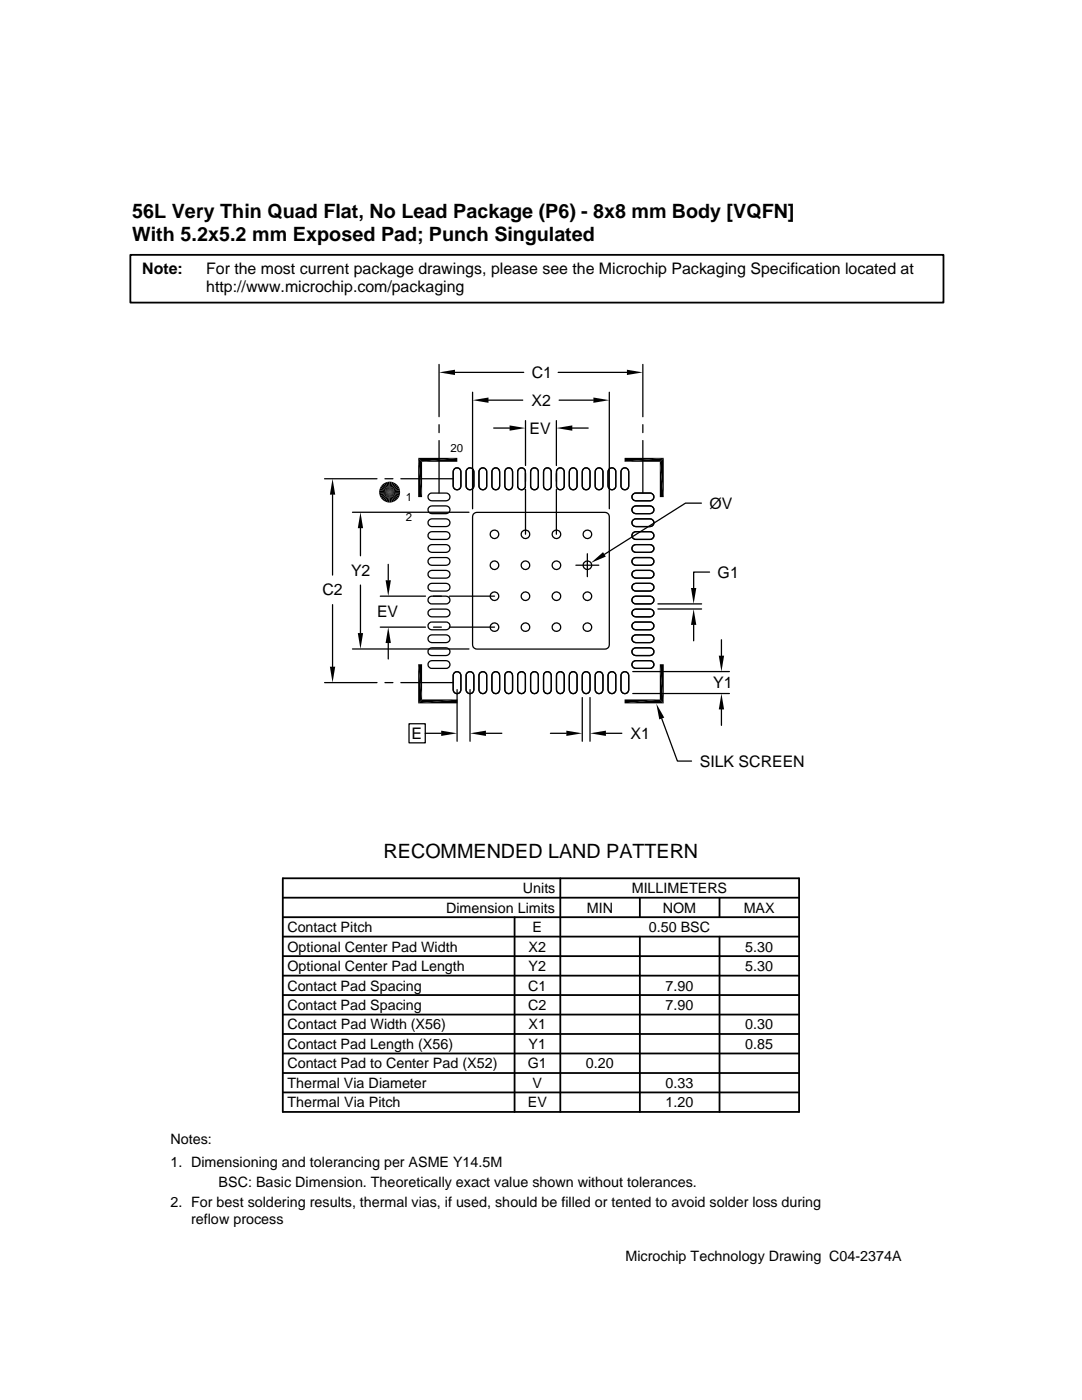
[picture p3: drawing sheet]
<svg xmlns="http://www.w3.org/2000/svg" width="216mm" height="279mm" viewBox="0 0 216 279" stroke-linecap="round" stroke-linejoin="round" font-family="sans-serif">
<g fill="none" stroke="#000" stroke-width=".25">
<path d="M87.6 72.7v10.5M90.8 74.3h13.7M94.3 78.3v23.2M97.5 79.9h6.8M111.4 74.3h13.7M111.6 79.9h6.8M121.6 78.3v23.2M128.3 72.7v10.5M64.8 95.5h10.4M66.4 98.7v16.1M76.8 95.5h1.6M80 95.5h10.4"/>
<path d="M85.7 98.6l.5-.2h2.8a.77 .77 0 0 1 .8 .8 .77 .77 0 0 1-.8 .7h-2.8a.77 .77 0 0 1-.8-.5 .77 .77 0 0 1 .3-.8zM87.6 84.8v1.5M87.6 87.9v10.5M90.7 93.5l.3-.1a.77 .77 0 0 1 1 .7v2.9a.77 .77 0 0 1-.8 .7 .77 .77 0 0 1-.8-.7v-2.9zM93.3 93.5l.2-.1a.77 .77 0 0 1 1.1 .7v2.9a.77 .77 0 0 1-.8 .7 .77 .77 0 0 1-.8-.7v-3.1zM95.9 93.5l.2-.1a.76 .76 0 0 1 1 .7v2.9a.77 .77 0 0 1-.8 .7 .77 .77 0 0 1-.7-.7v-2.9zM98.5 93.5l.2-.1a.77 .77 0 0 1 1 .7v2.9a.77 .77 0 0 1-.8 .7 .77 .77 0 0 1-.8-.7v-2.9zM98.5 85.4h3.2M101 93.5l.3-.1a.77 .77 0 0 1 1 .7v2.9a.77 .77 0 0 1-.8 .7 .77 .77 0 0 1-.8-.7v-2.9zM103.6 93.5l.2-.1a.76 .76 0 0 1 1 .7v2.9a.77 .77 0 0 1-.7 .7 .77 .77 0 0 1-.8-.7v-2.9zM104.9 83.9v9M104.9 94.5v1.6"/>
<path d="M104.9 97.7v8.9M106.2 93.5l.2-.1a.77 .77 0 0 1 1 .7v2.9a.77 .77 0 0 1-.8 .7 .77 .77 0 0 1-.7-.7v-2.9zM108.8 93.5l.2-.1a.77 .77 0 0 1 1 .7v2.9a.77 .77 0 0 1-.8 .7 .77 .77 0 0 1-.7-.7v-2.9zM111 83.9v9M111 94.5v1.6M111 97.7v8.9M111.4 93.5l.2-.1a.77 .77 0 0 1 1 .7v2.9a.77 .77 0 0 1-.8 .7 .77 .77 0 0 1-.8-.7l.1-3.1zM113.9 93.5l.2-.1a.77 .77 0 0 1 1 .7v2.9a.77 .77 0 0 1-.7 .7 .77 .77 0 0 1-.8-.7v-2.9zM114.2 85.4h3.2M116.5 93.5l.2-.1a.77 .77 0 0 1 1 .7v2.9a.77 .77 0 0 1-.7 .7 .77 .77 0 0 1-.8-.7v-2.9zM119.1 93.5l.2-.1a.77 .77 0 0 1 1 .7v2.9a.77 .77 0 0 1-.8 .7 .77 .77 0 0 1-.7-.7v-3.1zM121.6 93.5l.3-.1a.76 .76 0 0 1 1 .7v2.9a.77 .77 0 0 1-.8 .7 .77 .77 0 0 1-.8-.7v-2.9z"/>
<path d="M124.2 93.5l.2-.1a.77 .77 0 0 1 1.1 .7v2.9a.77 .77 0 0 1-.8 .7 .77 .77 0 0 1-.8-.7v-2.9zM126.2 98.7l.4-.3h3.1a.77 .77 0 0 1 .8 .8 .77 .77 0 0 1-.8 .7h-3.1a.77 .77 0 0 1-.4-1.2zM128.3 84.8v1.5M128.3 87.9v10.5M70.3 102.2h23.3M71.9 105.4v5.5M71.9 116.8v9.5M75.9 119h9M77.5 112.6v3.2M85.6 101.3l.6-.3h2.8a.77 .77 0 0 1 .8 .7 .77 .77 0 0 1-.8 .8h-2.8l-.5-.1a.73 .73 0 0 1-.1-1.1zM85.6 106.4l.6-.3h2.8a.77 .77 0 0 1 .8 .8 .77 .77 0 0 1-.8 .8h-2.8l-.5-.2a.73 .73 0 0 1-.1-1.1zM85.6 114.2l.6-.4h2.8a.77 .77 0 0 1 .8 .8 .77 .77 0 0 1-.8 .8h-2.8l-.5-.2a.73 .73 0 0 1-.1-1z"/>
<path d="M85.6 119.3l.6-.3h2.8a.77 .77 0 0 1 .8 .8 .77 .77 0 0 1-.8 .7h-2.8l-.5-.1a.73 .73 0 0 1-.1-1.1zM85.7 103.7l.5-.2h2.8a.77 .77 0 0 1 .8 .8 .77 .77 0 0 1-.8 .8h-2.8a.77 .77 0 0 1-.8-.5 .77 .77 0 0 1 .3-.9zM85.7 108.8l.5-.1h2.8a.77 .77 0 0 1 .8 .8 .77 .77 0 0 1-.8 .7h-2.8a.77 .77 0 0 1-.8-.5 .77 .77 0 0 1 .3-.9zM85.7 111.4l.5-.1h2.8a.77 .77 0 0 1 .8 .7 .77 .77 0 0 1-.8 .8h-2.8a.77 .77 0 0 1-.8-.5 .77 .77 0 0 1 .3-.9zM85.7 116.6l.5-.2h2.8a.77 .77 0 0 1 .8 .8 .77 .77 0 0 1-.8 .8h-2.8a.77 .77 0 0 1-.8-.6 .77 .77 0 0 1 .3-.8zM86.5 119h1.6M89.7 119h9M94.4 102.6l.8-.3h25.5a.88 .88 0 0 1 .9 .8v25.6a.84 .84 0 0 1-.9 .8h-25.5a.88 .88 0 0 1-.9-.8v-25.6zM114.9 112.8h4.6M117.2 110.5v4.6M126.2 119.3l.7-.3h2.8a.77 .77 0 0 1 .8 .8 .77 .77 0 0 1-.8 .7h-2.8l-.5-.1a.76 .76 0 0 1-.2-1.1zM126.2 116.7l.7-.3h2.8a.77 .77 0 0 1 .8 .8 .77 .77 0 0 1-.8 .8l-3.1-.1a.77 .77 0 0 1-.4-1.2z"/>
<path d="M126.2 114.2l.7-.4h2.8a.77 .77 0 0 1 .8 .8 .77 .77 0 0 1-.8 .8l-3.1-.1a.77 .77 0 0 1-.4-1.1zM126.2 111.6l.4-.3h3.1a.77 .77 0 0 1 .8 .7 .77 .77 0 0 1-.8 .8h-3.1a.77 .77 0 0 1-.4-1.2zM126.2 109l.7-.3h2.8a.77 .77 0 0 1 .8 .8 .77 .77 0 0 1-.8 .7h-3.1a.77 .77 0 0 1-.4-1.2zM126.2 106.4l.7-.3h2.8a.77 .77 0 0 1 .8 .8 .77 .77 0 0 1-.8 .8h-2.8l-.5-.2a.76 .76 0 0 1-.2-1.1zM126.2 103.9l.7-.4h2.8a.77 .77 0 0 1 .8 .8 .77 .77 0 0 1-.8 .8h-3.1a.77 .77 0 0 1-.4-1.2zM126.2 101.3l.7-.3h2.8a.77 .77 0 0 1 .8 .7 .77 .77 0 0 1-.8 .8h-3.1a.77 .77 0 0 1-.4-1.2zM140 100.4h-3.2l-16.2 10.2M141.6 114.2h-3.2v3.1M64.8 136.2h10.4M66.4 120.7v12.4M70.3 129.5h23.3M75.9 125.2h9"/>
<path d="M76.8 136.2h1.6M77.5 128.3v3.2M80 136.2h10.4M85.6 121.9l.6-.3h2.8a.77 .77 0 0 1 .8 .7 .77 .77 0 0 1-.8 .8h-2.8l-.5-.1a.73 .73 0 0 1-.1-1.1zM85.6 127l.6-.3h2.8a.77 .77 0 0 1 .8 .8 .77 .77 0 0 1-.8 .7h-2.8l-.5-.1a.73 .73 0 0 1-.1-1.1zM85.6 132.2l.6-.4h2.8a.77 .77 0 0 1 .8 .8 .77 .77 0 0 1-.8 .8h-2.8l-.5-.2a.73 .73 0 0 1-.1-1zM85.7 124.3l.5-.2h2.8a.77 .77 0 0 1 .8 .8 .77 .77 0 0 1-.8 .8h-2.8a.77 .77 0 0 1-.8-.5 .77 .77 0 0 1 .3-.9zM85.7 129.4l.5-.1h2.8a.77 .77 0 0 1 .8 .8 .77 .77 0 0 1-.8 .7h-2.8a.77 .77 0 0 1-.8-.5 .77 .77 0 0 1 .3-.9zM86.5 125.2h1.6M89.7 125.2h9M90.6 134.4a.77 .77 0 0 1 .8-.3 .77 .77 0 0 1 .6 .7v2.8a.77 .77 0 0 1-.8 .8 .77 .77 0 0 1-.8-.8v-2.8zM91.2 137.6v10.3"/>
<path d="M93.2 134.4a.78 .78 0 0 1 .8-.3 .78 .78 0 0 1 .6 .7v2.8a.77 .77 0 0 1-.8 .8 .77 .77 0 0 1-.8-.8v-2.8zM93.8 137.6v10.3M95.7 134.4a.77 .77 0 0 1 .9-.3 .77 .77 0 0 1 .5 .7v2.8a.77 .77 0 0 1-.8 .8 .77 .77 0 0 1-.7-.8v-2.8zM98.3 134.4a.77 .77 0 0 1 .9-.3 .77 .77 0 0 1 .5 .7v2.8a.77 .77 0 0 1-.8 .8 .77 .77 0 0 1-.8-.8v-2.8zM100.9 134.4a.77 .77 0 0 1 .8-.3 .77 .77 0 0 1 .6 .7v2.8a.77 .77 0 0 1-.8 .8 .77 .77 0 0 1-.8-.8v-2.8zM103.4 134.4a.77 .77 0 0 1 .9-.3 .77 .77 0 0 1 .5 .7v2.8a.77 .77 0 0 1-.7 .8 .77 .77 0 0 1-.8-.8v-2.8zM106 134.4a.77 .77 0 0 1 .9-.3 .77 .77 0 0 1 .5 .7v2.8a.77 .77 0 0 1-.8 .8 .77 .77 0 0 1-.7-.8v-2.8zM108.6 134.4a.77 .77 0 0 1 .9-.3 .77 .77 0 0 1 .5 .7v2.8a.77 .77 0 0 1-.8 .8 .77 .77 0 0 1-.7-.8v-2.8zM111.2 134.4a.78 .78 0 0 1 .8-.3 .78 .78 0 0 1 .6 .7v2.8a.77 .77 0 0 1-.8 .8 .77 .77 0 0 1-.8-.8v-2.8zM113.7 134.4a.77 .77 0 0 1 .9-.3 .77 .77 0 0 1 .5 .7v2.8a.77 .77 0 0 1-.7 .8 .77 .77 0 0 1-.8-.8v-2.8zM116.2 139.2v8.7M116.3 134.4a.77 .77 0 0 1 .9-.3 .77 .77 0 0 1 .5 .7v2.8a.77 .77 0 0 1-.7 .8 .77 .77 0 0 1-.8-.8v-2.8z"/>
<path d="M117.7 139.2v8.7M118.9 134.4a.78 .78 0 0 1 .9-.3 .78 .78 0 0 1 .5 .7v2.8a.77 .77 0 0 1-.8 .8 .77 .77 0 0 1-.7-.8v-2.8zM121.5 134.4a.77 .77 0 0 1 .8-.3 .77 .77 0 0 1 .6 .7v2.8a.77 .77 0 0 1-.8 .8 .77 .77 0 0 1-.8-.8v-2.8zM124.1 134.4a.77 .77 0 0 1 .8-.3 .77 .77 0 0 1 .6 .7v2.8a.77 .77 0 0 1-.8 .8 .77 .77 0 0 1-.8-.8v-2.8zM126.2 132.2l.7-.4h2.8a.77 .77 0 0 1 .8 .8 .77 .77 0 0 1-.8 .8h-2.8l-.5-.2a.76 .76 0 0 1-.2-1zM126.2 129.6l.7-.3h2.8a.77 .77 0 0 1 .8 .8 .77 .77 0 0 1-.8 .7h-3.1a.77 .77 0 0 1-.4-1.2zM126.2 127l.7-.3h2.8a.77 .77 0 0 1 .8 .8 .77 .77 0 0 1-.8 .7h-3.1a.77 .77 0 0 1-.4-1.2zM126.2 124.5l.4-.3 3.1-.1a.77 .77 0 0 1 .8 .8 .77 .77 0 0 1-.8 .8l-3.1-.1a.77 .77 0 0 1-.4-1.1zM126.2 121.9l.7-.3h2.8a.77 .77 0 0 1 .8 .7 .77 .77 0 0 1-.8 .8h-3.1a.77 .77 0 0 1-.4-1.2zM126.3 138.4h19.2M126.3 134h19.2M131.3 121.5h8.7"/>
<path d="M131.3 120.5h8.7M138.4 124.7v3.2M144 127.7v3.2M81.6 144.4h3.3v3.9h-3.3zM84.9 146.3h3.1M97 146.3h3.1M109.8 146.3h3.2M120.9 146.3h3.2M132 143.4l3.2 8.5h2.8M144 141.6v3.2"/>
<circle cx="98.7" cy="119" r=".85"/>
<circle cx="98.7" cy="112.8" r=".85"/>
<circle cx="98.7" cy="106.6" r=".85"/>
<circle cx="104.9" cy="119" r=".85"/>
<circle cx="104.9" cy="112.8" r=".85"/>
<circle cx="104.9" cy="106.6" r=".85"/>
<circle cx="111" cy="119" r=".85"/>
<circle cx="111" cy="112.8" r=".85"/>
<circle cx="111" cy="106.6" r=".85"/>
<circle cx="117.2" cy="119" r=".85"/>
<circle cx="117.2" cy="112.8" r=".85"/>
<circle cx="117.2" cy="106.6" r=".85"/>
<circle cx="98.7" cy="125.2" r=".85"/>
<circle cx="104.9" cy="125.2" r=".85"/>
<circle cx="111" cy="125.2" r=".85"/>
<circle cx="117.2" cy="125.2" r=".85"/>
</g>
<g fill="none" stroke="#000" stroke-width=".36">
<path d="M26 50.9h162.3v9.5h-162.3zM56.4 179.2h103M56.4 175.3h103v46.6h-103zM111.8 175.3v46.6M127.7 179.2v3.8M143.6 179.2v3.8M56.4 183h103M56.4 190.8h103M56.4 186.9h103M56.4 194.7h103M56.4 198.6h103M102.7 183v38.9"/>
<path d="M127.7 186.9v35M143.6 186.9v35M56.4 202.5h103M56.4 206.4h103M56.4 214.1h103M56.4 210.2h103M56.4 218h103"/>
</g>
<g fill="#000">
<path d="M87.6 74.3l3.2-.5v1zM94.3 79.9l3.2-.6v1.1zM118.4 79.3l3.2 .6-3.2 .5zM125.1 73.8l3.2 .5-3.2 .5zM66.4 95.5l.5 3.2h-1.1zM75.7 98.6l2-.4-1.9 .8zM75.8 97.4l1.9 .8-2-.4zM75.8 99l1.9-.8-1.7 1.2zM76 97l1.7 1.2-1.9-.8zM76 99.4l1.7-1.2-1.4 1.5zM76.3 96.7l1.4 1.5-1.7-1.2zM77.7 98.2l-1.1 1.7-.3-.2z"/>
<path d="M76.3 96.7l.3-.2 1.1 1.7zM77.7 98.2l-.8 1.9-.3-.2zM76.6 96.5l.3-.2 .8 1.9zM76.9 96.3l.4-.1 .4 2zM78.2 96.2l.3 .1-.8 1.9zM78.5 96.3l.4 .2-1.2 1.7zM77.7 98.2l1.5 1.5-.3 .2zM78.9 96.5l.3 .2-1.5 1.5zM77.7 98.2l1.8 1.2-.3 .3zM77.7 98.2l1.5-1.5 .3 .3zM77.7 98.2l2 .8-.2 .4zM77.7 98.2l1.8-1.2 .2 .4z"/>
<path d="M77.7 98.2l2.1 .4-.1 .4zM77.7 98.2l2-.8 .1 .4zM83.4 91.4l.8 7.8h-.8zM83.4 91.4h7.8l-7 .8zM83.4 91.4l.8 .8v7zM84.2 92.2l7-.8v.8zM101.7 84.9l3.2 .5-3.2 .6zM111 85.4l3.2-.5v1.1zM124.6 91.4h7.8l-7.8 .8zM124.6 92.2l7.8-.8-.7 .8zM131.7 92.2l.7 7h-.7zM131.7 92.2l.7-.8v7.8z"/>
<path d="M71.9 102.2l.6 3.2h-1.1zM77.7 98.2l-.4 2.1-.4-.2zM76.9 115.8h1.1l-.5 3.2zM77.7 98.2l.8 1.9-.3 .2zM77.7 98.2l1.2 1.7-.4 .2zM117.9 112.3l2.4-2.1 .6 .9zM137.9 117.3h1l-.5 3.2zM65.8 133.1h1.1l-.5 3.1zM71.4 126.3h1.1l-.6 3.2zM77.5 125.2l.5 3.1h-1.1zM83.4 132.6h.8v7zM84.2 139.6h7l-7.8 .8z"/>
<path d="M131.7 132.6l.7 7.8-.7-.8zM124.6 139.6h7.1l-7.1 .8zM131.7 132.6h.7v7.8zM138.4 121.5l.5 3.2h-1zM143.4 130.9h1.1l-.5 3.1zM83.4 132.6l.8 7-.8 .8zM88 145.8l3.2 .5-3.2 .6zM83.4 140.4l7.8-.8v.8zM93.8 146.3l3.2-.5v1.1zM113 145.8l3.2 .5-3.2 .6zM117.7 146.3l3.2-.5v1.1zM131 140.4l1.5 2.8-.9 .4z"/>
<path d="M124.6 140.4l7.1-.8 .7 .8zM144 138.4l.5 3.2h-1.1z"/>
</g>
<path d="M75.6 98h4.2M77.5 96.1v4.2M79.8 98.4h-4.2" fill="none" stroke="#000" stroke-width=".4"/>
<path d="M78 96.1v4.2" fill="none" stroke="#000" stroke-width=".42"/>
<g font-size="3.9">
<text x="26.4" y="43.5">56L Very Thin Quad Flat, No Lead Package (P6) - 8x8 mm Body [VQFN]</text>
<text x="26.4" y="48.1">With 5.2x5.2 mm Exposed Pad; Punch Singulated</text>
<text x="76.5" y="171.1">RECOMMENDED LAND PATTERN</text>
</g>
<g font-size="3.2">
<text x="28.4" y="54.6">Note:</text>
<text x="41.1" y="54.6">For the most current package drawings, please see the Microchip Packaging Specification located at</text>
<text x="41.1" y="58.3">http://www.microchip.com/packaging</text>
<text x="106.1" y="75.4">C1</text>
<text x="106.1" y="81">X2</text>
<text x="105.7" y="86.6">EV</text>
<text x="141.6" y="101.5">ØV</text>
<text x="64.3" y="118.8">C2</text>
<text x="70" y="115">Y2</text>
<text x="143.2" y="115.3">G1</text>
<text x="75.2" y="123.2">EV</text>
<text x="142.3" y="137.4">Y1</text>
<text x="82.1" y="147.5">E</text>
<text x="125.8" y="147.5">X1</text>
<text x="139.6" y="153.1">SILK SCREEN</text>
</g>
<g font-size="2.9">
<text x="104.3" y="178.2">Units</text>
<text x="126" y="178.2">MILLIMETERS</text>
<text x="89" y="182.1">Dimension Limits</text>
<text x="117.1" y="182.1">MIN</text>
<text x="132.3" y="182.1">NOM</text>
<text x="148.4" y="182.1">MAX</text>
<text x="57.3" y="189.9">Optional Center Pad Width</text>
<text x="57.3" y="186">Contact Pitch</text>
<text x="105.5" y="189.9">X2</text>
<text x="106.3" y="186">E</text>
<text x="129.5" y="186">0.50 BSC</text>
<text x="148.7" y="189.9">5.30</text>
<text x="57.3" y="193.8">Optional Center Pad Length</text>
<text x="57.3" y="197.7">Contact Pad Spacing</text>
<text x="105.4" y="197.7">C1</text>
<text x="105.5" y="193.8">Y2</text>
<text x="132.8" y="197.7">7.90</text>
<text x="148.7" y="193.8">5.30</text>
<text x="57.3" y="201.6">Contact Pad Spacing</text>
<text x="105.4" y="201.6">C2</text>
<text x="132.8" y="201.6">7.90</text>
<text x="57.3" y="209.3">Contact Pad Length (X56)</text>
<text x="57.3" y="205.4">Contact Pad Width (X56)</text>
<text x="105.5" y="209.3">Y1</text>
<text x="105.5" y="205.4">X1</text>
<text x="148.7" y="209.3">0.85</text>
<text x="148.7" y="205.4">0.30</text>
<text x="57.3" y="213.2">Contact Pad to Center Pad (X52)</text>
<text x="105.3" y="213.2">G1</text>
<text x="116.9" y="213.2">0.20</text>
<text x="57.3" y="217.1">Thermal Via Diameter</text>
<text x="57.3" y="221">Thermal Via Pitch</text>
<text x="105.3" y="221">EV</text>
<text x="106.3" y="217.1">V</text>
<text x="132.8" y="217.1">0.33</text>
<text x="132.8" y="221">1.20</text>
<text x="34" y="228.3">Notes:</text>
<text x="34" y="232.9">1. Dimensioning and tolerancing per ASME Y14.5M</text>
<text x="43.6" y="236.9">BSC: Basic Dimension. Theoretically exact value shown without tolerances.</text>
<text x="34" y="241">2. For best soldering results, thermal vias, if used, should be filled or tented to avoid solder loss during</text>
<text x="38.1" y="244.3">reflow process</text>
<text x="124.8" y="251.6">Microchip Technology Drawing C04-2374A</text>
</g>
<g font-size="2.3">
<text x="89.9" y="90.2">20</text>
<text x="81" y="100">1</text>
<text x="81" y="104">2</text>
</g>
</svg>
